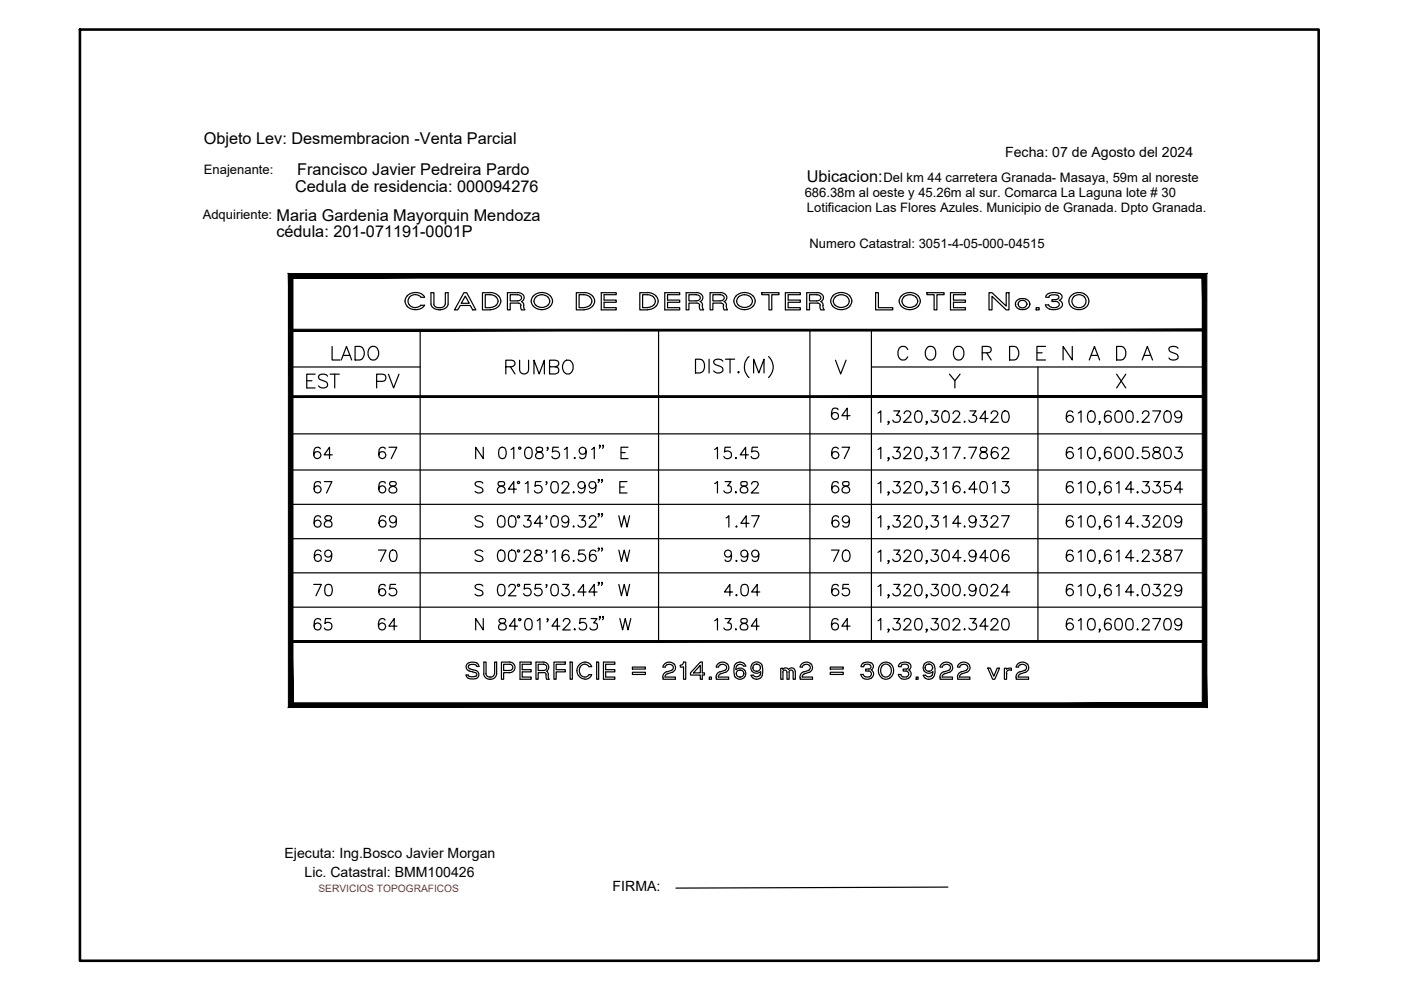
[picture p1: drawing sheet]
<svg xmlns="http://www.w3.org/2000/svg" width="297mm" height="210mm" viewBox="0 0 297 210" stroke-linecap="round" stroke-linejoin="round" font-family="sans-serif">
<!-- layer: 0 -->
<path d="M16.9 6.3h262.7v197.4h-262.7z" fill="none" stroke="#000" stroke-width=".55"/>
<path d="M201 188.1l-57.7 .2" fill="none" stroke="#000" stroke-width=".25"/>
<!-- layer: CVL_CUADCON -->
<g fill="#000" stroke="#000" stroke-width=".21">
<path d="M61.1 58l1 1 193.8-1zM62.1 59l193.8-1-1 1zM255.9 58l-1 1 1 91zM254.9 59l1 91-1-1zM61.1 150h194.8l-1-1zM61.1 150l1-1h192.8zM61.1 58v92l1-1zM61.1 58l1 1v90z"/>
<path d="M61.7 69.8v.4l193.7-.4zM61.7 70.2l193.7-.4v.4z"/>
<path d="M61.7 83.9v.4l193.7-.4zM61.7 84.3l193.7-.4v.4z"/>
<path d="M61.7 135.8v.4l193.7-.4zM61.7 136.2l193.7-.4v.4z"/>
</g>
<!-- layer: CVL_CUADCON_TIT -->
<g fill="none" stroke="#000" stroke-width=".25">
<path d="M147.5 76.2h.9a1.56 1.56 0 0 1 1 1.4 1.56 1.56 0 0 1-1 1.5h-.9zM150.3 76.2v2.9M153.3 76.6a1.28 1.28 0 0 0-2 0 .68 .68 0 0 0 .6 .8l.8 .3a.74 .74 0 0 1 .6 1 1.28 1.28 0 0 1-2 0M153.8 76.2h2M154.8 76.2v2.9M156.4 78.9l.2-.1 .1 .1-.1 .2zM158.8 75.6a3 3 0 0 0 0 4.5M159.8 79.1v-2.9l1.1 2.9 1.1-2.9v2.9M163 75.6a3 3 0 0 1 0 4.5M177.1 76.4l1.1 2.9 1.2-2.9M201.3 79.3l1.2 1.4v1.6M203.6 79.3l-1.1 1.4"/>
<path d="M236.7 79.3l2 3M238.7 79.3l-2 3M98.8 143.1h.5M98.8 143.1l.2 .4 .3 .3M99.2 143.1l.3 .3M99.3 143.8l.8 .2 .7-.1M99.5 140.5a.91 .91 0 0 0-.7 .9 .91 .91 0 0 0 .7 .9l1.3 .3M99.5 140.5l.8-.1 .7 .1M99.6 141.8l.6 .2a1.19 1.19 0 0 1 1.3 1 .91 .91 0 0 1-.6 .9M100.8 142.6l.3 .4-.2 .4M100.8 141l-.7-.2a.59 .59 0 0 0-.6 .2 .59 .59 0 0 0-.2 .6l.3 .2M100.8 141l.3 .3h.5"/>
<path d="M100.9 143.3l-.7 .2-.6-.1M101 140.5l.4 .3 .1 .5M103 142.8a.93 .93 0 0 0 .9 .8 .93 .93 0 0 0 .9-.8M103.1 142.8v-2.4h-.5v2.4a1.17 1.17 0 0 0 1.2 1.2M104.9 142.8v-2.4h.4v2.4a1.28 1.28 0 0 1-1.5 1.2M106.3 140.4h1.8a1.12 1.12 0 0 1 1.1 1.1 1.12 1.12 0 0 1-1.1 1.1h-1.3v1.4h-.5zM106.8 140.8h1.3a.66 .66 0 0 1 .6 .7 .66 .66 0 0 1-.6 .7h-1.3zM110.3 140.4h2.3v.4h-1.9v1.2h1.9v.5h-1.9v1.1h1.9v.4h-2.3zM115.2 140.8h.1M115.2 140.8h-1.1v1.4h1.1a.66 .66 0 0 0 .7-.7 .66 .66 0 0 0-.6-.7M115.4 142.6l.4 .4M115.4 142.6h-1.3v1.4h-.5v-3.6h1.7a1.08 1.08 0 0 1 1 .7 1.08 1.08 0 0 1-.4 1.2 .96 .96 0 0 1 .3 1.1l.2 .6"/>
<path d="M115.8 143l.1 1M115.9 144h.5M117.4 140.4h2.5v.4h-2v1.2h2v.5h-2v1.5h-.5zM120.9 140.4h.4v3.6h-.4zM122.7 141.1a1.86 1.86 0 0 0 0 2.2M122.7 143.2a1.67 1.67 0 0 0 1.3 .8M123 142.9a1.07 1.07 0 0 0 1.9 .2l.5-.1a1.46 1.46 0 0 1-1.4 1M123 141.4a1.46 1.46 0 0 0 0 1.5M124 140.8l-.6 .2-.4 .4M124 140.8l.5 .2 .4 .4 .5-.1a1.54 1.54 0 0 0-1.3-.9 1.54 1.54 0 0 0-1.4 .7M126.5 140.4h.4v3.6h-.4zM127.9 140.4h2.5v.4h-2v1.2h2v.5h-2v1.1h2v.4h-2.5z"/>
<path d="M134.1 141.4h2.7v.5h-2.7zM134.1 142.5h2.7v.5h-2.7zM140.6 143.6v.4h2.6v-.4h-2.2M141.3 140.5a1.2 1.2 0 0 1 1.7 .3 1.2 1.2 0 0 1-.3 1.6l-.2 .2M141.3 140.5a1.18 1.18 0 0 0-.7 .9h.4a.86 .86 0 0 1 1.1-.5 .86 .86 0 0 1 .6 .9l-.3 .3-1 .4M141.4 142.4a1.16 1.16 0 0 0-.9 1.2M141.4 142.9l-.4 .4v.3M142.5 142.5l-1 .4M144.9 140.4h.5v3.6h-.5v-2.6h-.7v-.3l.5-.2zM148.5 140.4h.4v2.3h.5v.4h-.5v.9h-.4v-.9h-2.1v-.4zM148.5 141.1v1.6h-1.5zM150.4 143.6h.4v.4h-.4z"/>
<path d="M151.9 143.6v.4h2.6v-.4h-2.2M152.3 141.4a.86 .86 0 0 1 1.1-.5 .86 .86 0 0 1 .6 .9l-.3 .3-1 .4M152.6 140.5a1.2 1.2 0 0 1 1.7 .3 1.2 1.2 0 0 1-.3 1.6l-.2 .2M152.6 140.5l-.5 .3-.3 .6h.6M152.7 142.4a1.16 1.16 0 0 0-.9 1.2M152.8 142.9l-.5 .4v.3M153.8 142.5l-1 .4M155.7 143.2l.2 .3M155.7 141.2l-.1 .8 .1 1.1M156.1 142a1.23 1.23 0 0 1 1.8 .1 1.23 1.23 0 0 1-.3 1.8 1.23 1.23 0 0 1-1.8-.4M156.1 142.9a.76 .76 0 0 0 .9 .7M156.1 142.8v.1"/>
<path d="M156.8 142.1a.74 .74 0 0 0-.7 .7M156.9 142.1h.1M157 142.1a.74 .74 0 0 1 .7 .7M157.6 141.2a.91 .91 0 0 0-1.1-.3 .91 .91 0 0 0-.5 1.1M157.7 141.2h.4a1.3 1.3 0 0 0-1.2-.8 1.3 1.3 0 0 0-1.2 .8M157.7 142.9a.74 .74 0 0 1-.7 .7M157.7 142.8v.1M159.4 140.9a1.29 1.29 0 0 1 2.1 0M159.4 140.9a1.19 1.19 0 0 0 .3 1.6 1.19 1.19 0 0 0 1.5-.1M159.6 141.6a.74 .74 0 0 0 .8 .7M159.7 141.5v.1M159.7 143.1a.86 .86 0 0 0 1.4 0"/>
<path d="M159.7 143.2h-.5l.5 .6 .7 .2M160.4 140.8a.74 .74 0 0 0-.8 .7M160.4 140.8h.1M160.5 140.8a.74 .74 0 0 1 .7 .7M161.1 143.8l-.7 .2M161.2 141.5v.1a.75 .75 0 0 1-.8 .7M161.3 142.4l-.2 .8M161.5 140.9l.1 .3M161.6 141.2l.1 .8-.1 1.1M161.6 143.2l-.4 .6M166 142.5a.44 .44 0 0 1 .4-.4 .44 .44 0 0 1 .4 .4v1.5h.5v-1.5M166 141.9l.6-.3 .6 .4"/>
<path d="M166 141.9v-.2h-.5v2.3h.5v-1.5M168.2 141.7l.4 .6M168.3 141.7a.78 .78 0 0 0-1.1 .3M168.6 142.3v1.7h-.4v-1.5a.44 .44 0 0 0-.5-.4 .44 .44 0 0 0-.4 .4M169.6 143.6v.4h2.7v-.4h-2.2M169.6 141.4h.5a.81 .81 0 0 1 1.1-.6 .81 .81 0 0 1 .4 1.2l-.1 .1M170.4 140.5a1.18 1.18 0 0 1 1.7 .4 1.18 1.18 0 0 1-.6 1.7M170.4 140.5l-.5 .3-.3 .6M170.5 142.4a1.16 1.16 0 0 0-.9 1.2M170.5 142.9l-.4 .4v.3M171.5 142.1l-1 .4M171.5 142.5l-1 .4"/>
<path d="M176 141.4h2.8v.5h-2.8zM176 142.5h2.8v.5h-2.8zM183 140.6l-.4 .7M183.3 141l-.2 .4h-.5M183.5 143.5l-.5-.5h-.5a1.43 1.43 0 0 0 2.2 .8M183.5 143.5h.8M184.2 142.2a.66 .66 0 0 1 .6 .6 .66 .66 0 0 1-.5 .7M184.2 141.9h-.7v.4h.7M184.4 140.9l-.6-.1-.6 .2M184.4 140.9a.49 .49 0 0 1 .3 .6 .49 .49 0 0 1-.5 .4M184.7 140.5a.83 .83 0 0 1 .5 .8 .83 .83 0 0 1-.5 .7 .99 .99 0 0 1 0 1.8M184.7 140.6l-1-.2-.7 .2"/>
<path d="M187 141.3a1.16 1.16 0 0 1 1.4-.3 1.16 1.16 0 0 1 .6 1.4l-.3 .7M187 143.1a1.04 1.04 0 0 0 1.7 0M187 140.7a1.46 1.46 0 0 1 1.7 0M187 143.7a1.46 1.46 0 0 0 1.7 0M187 140.6a1.97 1.97 0 0 0 0 3.1M187 141.3a1.59 1.59 0 0 0 0 1.8M188.7 140.6a1.97 1.97 0 0 1 0 3.1M190.5 143h.5l.4 .5M190.5 143a1.35 1.35 0 0 0 2.2 .8M190.5 141.4h.6M190.9 140.6l-.4 .7M191.2 141l-.2 .4"/>
<path d="M191.4 143.5h.8M192.1 142.2a.66 .66 0 0 1 .6 .6 .66 .66 0 0 1-.5 .7M192.3 140.9l-.6-.1-.5 .2M192.3 140.9a.49 .49 0 0 1 .3 .6 .49 .49 0 0 1-.4 .4h-.7v.4h.6M192.6 140.5a.83 .83 0 0 1 .5 .8 .83 .83 0 0 1-.4 .7 .99 .99 0 0 1 0 1.8M192.6 140.6l-1-.2-.6 .2M194.2 143.6h.5v.4h-.5zM195.9 140.9a1.29 1.29 0 0 1 2.1 0M195.9 142.2a1.25 1.25 0 0 0 1.9 .2M195.9 140.9a1.12 1.12 0 0 0 0 1.4M196.1 141.5a.79 .79 0 0 0 .8 .8 .79 .79 0 0 0 .8-.7M196.2 143.1a.86 .86 0 0 0 1.4 0"/>
<path d="M196.9 140.8a.74 .74 0 0 0-.8 .7M196.9 140.8h.1M197 140.8a.74 .74 0 0 1 .7 .7M197.8 141.5v.1M197.8 142.4l-.2 .8M198 140.9l.3 1.1-.2 1.1M198.1 143.2a1.27 1.27 0 0 1-1.2 .8 1.27 1.27 0 0 1-1.2-.8h.5M200.1 140.5a1.42 1.42 0 0 1 1.5 .3M200.1 140.5a1.18 1.18 0 0 0-.8 .9h.5l.4-.5M200.1 142.4a1.27 1.27 0 0 0-.8 1.6h2.6v-.4h-2.1M200.2 142.9l-.4 .4-.1 .3M200.2 141a.74 .74 0 0 1 1.1 0 .74 .74 0 0 1-.1 1.1l-1 .4"/>
<path d="M201.3 142.5l-1 .4M201.7 140.8a1.08 1.08 0 0 1-.4 1.8M203 143.6v.4h2.6v-.4h-2.1M203 141.4h.6M203.5 141.4a.83 .83 0 0 1 1.1-.6 .83 .83 0 0 1 .4 1.2l-.1 .1M203.8 140.5a1.2 1.2 0 0 1 1.6 .3 1.2 1.2 0 0 1-.2 1.6l-.3 .2M203.8 140.5l-.5 .3-.3 .6M203.9 142.4a1.16 1.16 0 0 0-.9 1.2M203.9 142.9l-.4 .4-.1 .3M204.9 142.1l-1 .4M204.9 142.5l-1 .4M209.4 141.6h.5l.8 1.8 .7-1.8h.5l-1 2.4h-.4z"/>
<path d="M213.4 141.9v-.2h-.4v2.3h.4v-1.1M213.8 142.1l-.4 .7M213.8 142.1h.6M214.4 141.7h-.5l-.5 .2M214.4 141.7v.5M215.4 143.6v.4h2.7v-.4h-2.2M216.2 140.5a1.42 1.42 0 0 1 1.6 .3M216.2 140.5l-.5 .3-.3 .6M216.3 142.4a1.16 1.16 0 0 0-.9 1.2M216.3 141a.95 .95 0 0 1 1.1 .1M216.3 142.9l-.4 .4v.3M216.3 140.9l-.4 .5h-.5"/>
<path d="M217.4 142.1l-1.1 .4M217.4 142.5l-1 .4M217.4 141.1l.2 .5-.3 .5M217.8 140.8a1.08 1.08 0 0 1-.4 1.8"/>
</g>
<!-- layer: CVL_CUADCON_LIN -->
<g fill="none" stroke="#000" stroke-width=".25">
<path d="M61.7 77.8h27.4M89.1 70v66M139.6 70v66M171.7 70v66M184.8 77.8h70.6M184.8 70v66M220.1 77.8v58.2M61.7 92h193.7M61.7 99.7h193.7M61.7 106.9h193.7M61.7 114.2h193.7M61.7 121.5h193.7"/>
<path d="M61.7 128.7h193.7M61.7 136h193.7"/>
</g>
<!-- layer: CVL_CUADCON_TX -->
<g fill="none" stroke="#000" stroke-width=".25">
<path d="M102.5 94.8v2.4l-1.6-2.4v2.4M106.1 95a.77 .77 0 0 1 1.1 .3 1.91 1.91 0 0 1-.2 1.8 .8 .8 0 0 1-1.2-.3 2.09 2.09 0 0 1 .3-1.8zM108.3 95.3l.6-.5v2.4M111.6 95a.77 .77 0 0 1 1.1 .3 2.09 2.09 0 0 1-.2 1.8 .77 .77 0 0 1-1.1-.3 1.79 1.79 0 0 1 .2-1.8zM113.8 95a.51 .51 0 0 0 .2 .8 .87 .87 0 0 1 1 .3 .87 .87 0 0 1-.1 1 .96 .96 0 0 1-1.3-.3 .97 .97 0 0 1 1.1-1 .51 .51 0 0 0 .2-.8l-.3-.2zM116.1 95h-.1l.1-.2 .1 .4-.2 .3M118.4 94.8h-1.2l-.1 1a.88 .88 0 0 1 1.3 0 .88 .88 0 0 1 0 1.3 .88 .88 0 0 1-1.3-.1l-.1-.2M119.6 95.3l.6-.5v2.4M121.7 97.1h.3l-.2 .1zM124.3 95.6a.75 .75 0 0 1-1.1 .6 .75 .75 0 0 1-.2-1.2 .75 .75 0 0 1 1.2 .2 2.29 2.29 0 0 1-.3 1.9 .67 .67 0 0 1-1-.2M125.4 95.3l.6-.5v2.4M127.3 94.5h-.2v-.1l.2 .1-.2 .5"/>
<path d="M127.9 94.5h-.2l.2-.1v.1l-.2 .5M131.7 96h.9M133.2 94.8h-1.5v2.4h1.5M186.2 87.6l.5-.5v2.4M186.2 95.3l.5-.5v2.4M188.5 89.5h-.3l.2-.2 .1 .2-.3 .5M188.5 97.1l-.1 .1-.2-.1h.3l-.3 .6M189.5 87.1h1.3l-.7 1a.77 .77 0 0 1 .8 .8 .77 .77 0 0 1-1 .6h-.4l-.2-.4M189.5 94.8h1.3l-.7 1a.77 .77 0 0 1 .8 .8 .77 .77 0 0 1-1 .6l-.4-.1-.2-.3M191.7 87.7l.1-.3 .4-.3 .6 .1a.52 .52 0 0 1 .2 .9l-1.4 1.4h1.6M191.7 95.4l.3-.4 .6-.2a.58 .58 0 0 1 .4 1l-1.4 1.4h1.6M194.2 87.2a.75 .75 0 0 1 1.2 .4 2.01 2.01 0 0 1-.2 1.9 .81 .81 0 0 1-1.2-.4 1.94 1.94 0 0 1 .2-1.9z"/>
<path d="M194.2 95a.75 .75 0 0 1 1.2 .3 1.91 1.91 0 0 1-.2 1.8 .75 .75 0 0 1-1.2-.3 1.91 1.91 0 0 1 .2-1.8zM196.6 89.5h-.3l.1-.2 .2 .2-.3 .5M196.6 97.1l-.2 .1-.1-.1h.3l-.3 .6M197.6 87.1h1.3l-.7 1a.78 .78 0 0 1 .8 .9 .78 .78 0 0 1-1.1 .5h-.3l-.2-.4M197.6 94.8h1.3l-.7 1a.78 .78 0 0 1 .8 .9 .78 .78 0 0 1-1.1 .5l-.4-.2-.1-.2M200 87.2a.8 .8 0 0 1 1.2 .4 2.21 2.21 0 0 1-.3 1.9 .81 .81 0 0 1-1.1-.4 1.94 1.94 0 0 1 .2-1.9zM200 95.3l.6-.5v2.4M202 94.8h1.6l-1.1 2.4M202.1 87.7l.1-.3 .3-.3 .8 .1a.55 .55 0 0 1 0 .9l-1.3 1.4h1.6M204.4 89.5l.1-.2 .1 .2zM204.4 97.1h.2l-.1 .1zM205.4 94.8h1.7l-1.2 2.4"/>
<path d="M205.7 87.1h1.2l-.7 1a.78 .78 0 0 1 .9 .8 .78 .78 0 0 1-1.1 .6h-.3l-.3-.4M208 95a.51 .51 0 0 0 .2 .8 .87 .87 0 0 1 1 .3 .87 .87 0 0 1-.1 1 .98 .98 0 0 1-1.4-.3 .97 .97 0 0 1 1.2-1 .51 .51 0 0 0 .2-.8l-.3-.2zM209.5 88.7h-1.8l1.2-1.6v2.4M210.2 87.7l.1-.3 .3-.3 .7 .1a.52 .52 0 0 1 .1 .9l-1.4 1.4h1.7M211.6 95.2a.7 .7 0 0 0-.7-.4 .7 .7 0 0 0-.6 .5 1.4 1.4 0 0 0 .5 1.9 .75 .75 0 0 0 .9-.6 .75 .75 0 0 0-.7-.9 .75 .75 0 0 0-.8 .7M212.5 95.4a.5 .5 0 0 1 .5-.6h.4a.58 .58 0 0 1 .4 1l-1.4 1.4h1.6M212.7 87.2a.75 .75 0 0 1 1.1 .4 2.01 2.01 0 0 1-.2 1.9 .81 .81 0 0 1-1.1-.4 1.94 1.94 0 0 1 .2-1.9zM227.5 87.5a.7 .7 0 0 0-.7-.4 .7 .7 0 0 0-.6 .5 1.79 1.79 0 0 0 .2 1.9 .77 .77 0 0 0 1.1-.4 .77 .77 0 0 0-.5-1 .77 .77 0 0 0-.9 .6M228.6 87.6l.6-.5v2.4M230.9 87.2a.77 .77 0 0 1 1.2 .4 1.88 1.88 0 0 1-.3 1.9 .82 .82 0 0 1-1.1-.4 1.82 1.82 0 0 1 .2-1.9zM233.2 89.5h-.2l.1-.2 .1 .2-.2 .5M235.6 87.5a.7 .7 0 0 0-.7-.4 .7 .7 0 0 0-.6 .5 1.79 1.79 0 0 0 .2 1.9 .75 .75 0 0 0 1.1-.4 .75 .75 0 0 0-.5-1 .75 .75 0 0 0-.9 .6"/>
<path d="M236.7 87.2a.77 .77 0 0 1 1.1 .4 2.01 2.01 0 0 1-.2 1.9 .86 .86 0 0 1-1.2-.4 2.14 2.14 0 0 1 .3-1.9zM239 87.2a.8 .8 0 0 1 1.2 .4 2.21 2.21 0 0 1-.3 1.9 .81 .81 0 0 1-1.1-.4 1.94 1.94 0 0 1 .2-1.9zM241.1 89.5l.1-.2 .1 .2zM242.2 87.7l.3-.5 .6-.1a.6 .6 0 0 1 .4 1l-1.4 1.4h1.6M244.4 87.1h1.7l-1.2 2.4M247.1 87.2a.75 .75 0 0 1 1.1 .4 2.01 2.01 0 0 1-.2 1.9 .81 .81 0 0 1-1.1-.4 1.94 1.94 0 0 1 .2-1.9zM250.5 87.9a.76 .76 0 0 1-1 .7 .76 .76 0 0 1-.3-1.2 .76 .76 0 0 1 1.2 .1 2.22 2.22 0 0 1-.2 2 .78 .78 0 0 1-1.1-.3M102.4 102.4a.96 .96 0 0 0-1.7 .3 1.57 1.57 0 0 0 1.4 .8l.3 .3v.4a1.12 1.12 0 0 1-1.7 0M102.4 109.7a1.12 1.12 0 0 0-1.7 0l.3 .6 .9 .3a.61 .61 0 0 1 .2 1.1 1.22 1.22 0 0 1-1.4-.3M102.4 117a1.12 1.12 0 0 0-1.7 0 .61 .61 0 0 0 .5 .6 1.35 1.35 0 0 1 1.2 .8v.3a1.12 1.12 0 0 1-1.7 0M105.7 102.2l-.1 .5 .3 .3a1.02 1.02 0 0 1 1.2 1.1 .84 .84 0 0 1-1 .4 .84 .84 0 0 1-.6-.8 1.36 1.36 0 0 1 1.4-.8l.1-.5a.97 .97 0 0 0-1.3-.2zM105.8 109.5a.8 .8 0 0 1 1.2 .3 2.21 2.21 0 0 1-.3 1.9 .83 .83 0 0 1-1.1-.4 2.01 2.01 0 0 1 .2-1.8z"/>
<path d="M105.8 116.8a.8 .8 0 0 1 1.2 .3 2.09 2.09 0 0 1-.3 1.8 .75 .75 0 0 1-1.1-.3 1.91 1.91 0 0 1 .2-1.8zM108.1 109.5a.77 .77 0 0 1 1.2 .3 2.01 2.01 0 0 1-.2 1.9 .89 .89 0 0 1-1.2-.4 2.21 2.21 0 0 1 .2-1.8zM108.1 116.8a.77 .77 0 0 1 1.2 .3 1.91 1.91 0 0 1-.2 1.8 .8 .8 0 0 1-1.2-.3 2.09 2.09 0 0 1 .2-1.8zM109.5 103.7h-1.7l1.1-1.6v2.4M111.1 117.2a.5 .5 0 0 1 .5-.6h.4a.58 .58 0 0 1 .4 1l-1.4 1.4h1.6M111.2 109.3h1.3l-.7 1a.77 .77 0 0 1 .8 .9 .77 .77 0 0 1-1 .6l-.4-.1-.2-.4M111.4 102.5l.5-.4v2.4M113.6 116.8a.48 .48 0 0 0 .2 .8 .9 .9 0 0 1 .9 .2 .9 .9 0 0 1 .1 1 .89 .89 0 0 1-.9 .2 .89 .89 0 0 1-.6-.8 1.16 1.16 0 0 1 1.2-.6 .48 .48 0 0 0 .2-.8l-.3-.2zM114.7 102.1h-1.1l-.2 1a.87 .87 0 0 1 1.3 0 .87 .87 0 0 1-.1 1.3 .87 .87 0 0 1-1.3-.3M115 111h-1.7l1.2-1.7v2.5M115.8 102.3v-.2l.2 .3-.2 .4M115.8 109.6v-.3l.2 .4-.2 .4"/>
<path d="M115.8 116.8v-.2l.2 .4-.2 .3M117.1 102.2a.89 .89 0 0 1 1.2 .3 2.21 2.21 0 0 1-.3 1.9 .75 .75 0 0 1-1.1-.3 2.01 2.01 0 0 1 .2-1.9zM117.1 109.5a.8 .8 0 0 1 1.2 .3 2.21 2.21 0 0 1-.3 1.9 .83 .83 0 0 1-1.1-.4 2.01 2.01 0 0 1 .2-1.8zM117.1 117.1l.6-.5v2.4M119.2 102.7l.1-.4a.85 .85 0 0 1 1.1-.1 .55 .55 0 0 1 .1 .8l-1.4 1.5h1.6M120.6 110.2a.74 .74 0 0 1-1 .6 .74 .74 0 0 1-.3-1.2 .74 .74 0 0 1 1.2 .1 2.22 2.22 0 0 1-.3 2 .78 .78 0 0 1-1-.3M120.6 117a.69 .69 0 0 0-1-.2 1.68 1.68 0 0 0 0 2.1 .76 .76 0 0 0 1.1-.4 .76 .76 0 0 0-.6-1 .76 .76 0 0 0-.9 .7M121.5 104.4l.1-.1 .1 .1-.1 .1zM121.5 111.7l.1-.2 .1 .2zM121.5 118.9h.2l-.1 .1zM122.8 109.3h1.3l-.8 1a.77 .77 0 0 1 .9 .9 .77 .77 0 0 1-1.1 .6l-.3-.1-.3-.4M123.9 116.6h-1.1l-.1 1a.87 .87 0 0 1 1.3 0 .87 .87 0 0 1-.2 1.3 .87 .87 0 0 1-1.3-.3"/>
<path d="M124.1 102.9a.76 .76 0 0 1-1.1 .7 .76 .76 0 0 1-.3-1.2 .76 .76 0 0 1 1.2 0 2.15 2.15 0 0 1-.2 2 .72 .72 0 0 1-1-.2M125 109.9l.1-.3a.73 .73 0 0 1 1.2 .2l-.3 .8-1.1 1.2h1.6M126.3 102.9a.75 .75 0 0 1-1 .6 .75 .75 0 0 1-.2-1.2 .75 .75 0 0 1 1.2 .1 2.35 2.35 0 0 1-.3 2 .69 .69 0 0 1-1-.2M126.3 117a.69 .69 0 0 0-1-.2 2.29 2.29 0 0 0-.2 1.9 .75 .75 0 0 0 1.2 .2 .75 .75 0 0 0-.3-1.2 .75 .75 0 0 0-1 .5M127.1 101.7l-.2 .2-.1-.2h.3l-.3 .6M127.1 109l-.2 .1-.1-.1 .1-.1a.44 .44 0 0 1-.1 .7M127.1 116.3h-.3l.1-.1 .2 .1-.3 .5M127.7 101.7l-.1 .2-.1-.2h.2l-.2 .6M127.7 109l-.1 .1v-.2a.47 .47 0 0 1-.1 .7M127.7 116.3h-.2l.1-.1 .1 .1-.2 .5M131.2 109.3l.6 2.5 .5-2.5 .6 2.5 .6-2.5M131.2 116.6l.6 2.4 .5-2.4 .6 2.4 .6-2.4"/>
<path d="M131.4 103.3h.9M132.9 102.1h-1.5v2.4h1.5M186.2 102.5l.5-.4v2.4M186.2 109.8l.5-.5v2.5M186.2 117.1l.5-.5v2.4M188.5 104.4l-.1 .1-.2-.1 .2-.1a.44 .44 0 0 1-.2 .7M188.5 111.7h-.3l.2-.2 .1 .2-.3 .5M188.5 118.9l-.1 .1-.2-.1h.3l-.3 .6M189.5 102.1h1.3l-.7 .9a.81 .81 0 0 1 .7 1.2 .81 .81 0 0 1-1.4 .1l-.1-.2M189.5 109.3h1.3l-.7 1a.77 .77 0 0 1 .8 .9 .77 .77 0 0 1-1 .6l-.4-.1-.2-.4M189.5 116.6h1.3l-.7 1a.77 .77 0 0 1 .8 .8 .77 .77 0 0 1-1 .6l-.4-.1-.2-.3M191.7 102.7l.1-.4a.81 .81 0 0 1 1-.1 .52 .52 0 0 1 .2 .8l-1.4 1.5h1.6"/>
<path d="M191.7 109.9l.1-.3 .4-.3 .6 .2a.52 .52 0 0 1 .2 .8l-1.4 1.5h1.6M191.7 117.2l.3-.4 .6-.2a.58 .58 0 0 1 .4 1l-1.4 1.4h1.6M194.2 102.2a.83 .83 0 0 1 1.2 .3 2.01 2.01 0 0 1-.2 1.9 .75 .75 0 0 1-1.2-.3 2.01 2.01 0 0 1 .2-1.9zM194.2 109.5a.75 .75 0 0 1 1.2 .3 2.01 2.01 0 0 1-.2 1.9 .83 .83 0 0 1-1.2-.4 2.01 2.01 0 0 1 .2-1.8zM194.2 116.8a.75 .75 0 0 1 1.2 .3 1.91 1.91 0 0 1-.2 1.8 .75 .75 0 0 1-1.2-.3 1.91 1.91 0 0 1 .2-1.8zM196.6 104.4l-.2 .1-.1-.1 .1-.1a.44 .44 0 0 1-.1 .7M196.6 111.7h-.3l.1-.2 .2 .2-.3 .5M196.6 118.9l-.2 .1-.1-.1h.3l-.3 .6M197.6 102.1h1.3l-.7 .9a.82 .82 0 0 1 .7 1.1 .82 .82 0 0 1-1.3 .3l-.2-.3M197.6 109.3h1.3l-.7 1a.68 .68 0 0 1 .8 .8 .87 .87 0 0 1-.7 .7 .87 .87 0 0 1-.9-.5M197.6 116.6h1.3l-.7 1a.78 .78 0 0 1 .8 .9 .78 .78 0 0 1-1.1 .5l-.4-.2-.1-.2M200 102.5l.6-.4v2.4"/>
<path d="M200 109.8l.6-.5v2.5M200 116.8a.8 .8 0 0 1 1.2 .3 2.09 2.09 0 0 1-.3 1.8 .75 .75 0 0 1-1.1-.3 1.91 1.91 0 0 1 .2-1.8zM203.5 102.4a.71 .71 0 0 0-.7-.3 .71 .71 0 0 0-.6 .4 1.62 1.62 0 0 0 .3 1.9 .76 .76 0 0 0 1-.4 .76 .76 0 0 0-.5-1 .76 .76 0 0 0-.9 .7M203.7 111h-1.7l1.1-1.7v2.5M203.7 118.2h-1.7l1.1-1.6v2.4M204.4 111.7l.1-.2 .1 .2zM204.4 118.9h.2l-.1 .1zM204.5 104.3v.2l-.1-.1zM206.9 110.2a.76 .76 0 0 1-1 .6 .76 .76 0 0 1-.3-1.2 .76 .76 0 0 1 1.2 .1 2.22 2.22 0 0 1-.2 2 .78 .78 0 0 1-1.1-.3M206.9 117.4a.76 .76 0 0 1-1 .7 .76 .76 0 0 1-.3-1.2 .76 .76 0 0 1 1.2 .1 2.11 2.11 0 0 1-.2 1.9 .72 .72 0 0 1-1.1-.2M207.2 103.7h-1.8l1.2-1.6v2.4M208 109.3h1.2l-.7 1a.77 .77 0 0 1 .9 .9 .77 .77 0 0 1-1.1 .6l-.3-.1-.3-.4"/>
<path d="M208.1 102.2a.83 .83 0 0 1 1.1 .3 2.01 2.01 0 0 1-.2 1.9 .75 .75 0 0 1-1.1-.3 2.01 2.01 0 0 1 .2-1.9zM209.5 118.2h-1.8l1.2-1.6v2.4M210.2 109.9l.1-.3 .3-.3 .7 .2a.52 .52 0 0 1 .1 .8l-1.4 1.5h1.7M210.4 102.5l.6-.4v2.4M210.4 116.8a.77 .77 0 0 1 1.2 .3 1.49 1.49 0 0 1-.6 1.9h-.3a1.47 1.47 0 0 1-.3-2.2zM212.4 109.3h1.6l-1.2 2.5M212.6 102.1h1.2l-.6 .9a.81 .81 0 0 1 .7 1.2 .81 .81 0 0 1-1.4 .1l-.1-.2M213.8 117a.69 .69 0 0 0-1-.2 2.29 2.29 0 0 0-.2 1.9 .75 .75 0 0 0 1.2 .2 .75 .75 0 0 0-.2-1.2 .75 .75 0 0 0-1.1 .5M227.5 109.7a.7 .7 0 0 0-.7-.4 .7 .7 0 0 0-.6 .5 1.79 1.79 0 0 0 .2 1.9 .77 .77 0 0 0 1.1-.3 .77 .77 0 0 0-.5-1.1 .77 .77 0 0 0-.9 .7M228.6 109.8l.6-.5v2.5M230.9 109.5a.77 .77 0 0 1 1.2 .3 1.88 1.88 0 0 1-.3 1.9 .85 .85 0 0 1-1.1-.4 1.88 1.88 0 0 1 .2-1.8zM233.2 111.7h-.2l.1-.2 .1 .2-.2 .5"/>
<path d="M235.6 109.7a.7 .7 0 0 0-.7-.4 .7 .7 0 0 0-.6 .5 1.79 1.79 0 0 0 .2 1.9 .75 .75 0 0 0 1.1-.3 .75 .75 0 0 0-.5-1.1 .75 .75 0 0 0-.9 .7M236.7 109.8l.6-.5v2.5M240.4 111h-1.8l1.2-1.7v2.5M241.1 111.7l.1-.2 .1 .2zM242.3 109.3h1.3l-.7 1a.77 .77 0 0 1 .8 .9 .77 .77 0 0 1-1 .6l-.4-.1-.2-.4M244.5 109.9l.2-.3 .3-.3 .7 .2a.52 .52 0 0 1 .1 .8l-1.4 1.5h1.7M247.1 109.5a.75 .75 0 0 1 1.1 .3 2.01 2.01 0 0 1-.2 1.9 .83 .83 0 0 1-1.1-.4 2.01 2.01 0 0 1 .2-1.8zM250.5 110.2a.76 .76 0 0 1-1 .6 .76 .76 0 0 1-.3-1.2 .76 .76 0 0 1 1.2 .1 2.22 2.22 0 0 1-.2 2 .78 .78 0 0 1-1.1-.3M102.4 124.2a.96 .96 0 0 0-1.7 .3 1.57 1.57 0 0 0 1.4 .8l.3 .3v.4a1.12 1.12 0 0 1-1.7 0M102.5 131.1v2.5l-1.6-2.5v2.5M105.8 124a.89 .89 0 0 1 1.2 .3 2.21 2.21 0 0 1-.3 1.9 .75 .75 0 0 1-1.1-.3 2.01 2.01 0 0 1 .2-1.9zM105.9 131.3a.48 .48 0 0 0 .2 .8 1.06 1.06 0 0 1 1.2 .7 .85 .85 0 0 1-.6 .8 .85 .85 0 0 1-1-.5 .73 .73 0 0 1 .7-.9l.5-.1a.48 .48 0 0 0 .2-.8l-.4-.2z"/>
<path d="M107.9 124.5l.1-.4a.85 .85 0 0 1 1.1-.1 .55 .55 0 0 1 0 .8l-1.3 1.5h1.6M109.7 132.8h-1.7l1.1-1.7v2.5M111.6 131.3a.77 .77 0 0 1 1.1 .3 2.21 2.21 0 0 1-.2 1.9 .85 .85 0 0 1-1.1-.4 1.88 1.88 0 0 1 .2-1.8zM112.4 123.9h-1.2l-.1 1a.85 .85 0 0 1 1.3 0 .85 .85 0 0 1-.2 1.3 .85 .85 0 0 1-1.2-.3M113.9 131.6l.6-.5v2.5M114.7 123.9h-1.1l-.2 1a.87 .87 0 0 1 1.3 0 .87 .87 0 0 1-.1 1.3 .87 .87 0 0 1-1.3-.3M115.8 124.1v-.2l.2 .3-.2 .4M116.1 131.4l-.1-.1 .1-.2 .1 .4-.2 .4M117.1 124a.89 .89 0 0 1 1.2 .3 2.21 2.21 0 0 1-.3 1.9 .75 .75 0 0 1-1.1-.3 2.01 2.01 0 0 1 .2-1.9zM118.7 132.8h-1.7l1.2-1.7v2.5M119.3 123.9h1.3l-.7 .9a.82 .82 0 0 1 .7 1.1 .82 .82 0 0 1-1.3 .3l-.2-.3M119.4 131.7l.2-.4 .3-.2 .7 .2a.52 .52 0 0 1 .1 .8l-1.4 1.5h1.6"/>
<path d="M121.5 126.2l.1-.1 .1 .1-.1 .1zM121.7 133.5l.1-.1 .2 .1zM124.2 131.1h-1.2l-.1 1.1a.85 .85 0 0 1 1.3 0 .85 .85 0 0 1-.2 1.3 .85 .85 0 0 1-1.2-.4M124.3 125.5h-1.8l1.2-1.6v2.4M125.3 131.1h1.3l-.7 1a.77 .77 0 0 1 .8 .9 .77 .77 0 0 1-1 .6l-.4-.1-.2-.4M126.6 125.5h-1.7l1.1-1.6v2.4M127.1 123.5l-.2 .2-.1-.2h.3l-.3 .6M127.3 130.8l-.2 .1v-.1v-.1l.2 .1-.2 .6M127.7 123.5l-.1 .2-.1-.2h.2l-.2 .6M127.9 130.8v.1l-.2-.1 .2-.1v.1l-.2 .6M131.2 123.9l.6 2.4 .5-2.4 .6 2.4 .6-2.4M131.4 131.1l.6 2.5 .6-2.5 .6 2.5 .5-2.5"/>
<path d="M186.2 124.3l.5-.4v2.4M186.2 131.6l.5-.5v2.5M188.5 126.2l-.1 .1-.2-.1 .2-.1 .1 .1-.3 .6M188.5 133.5h-.3l.2-.1 .1 .1-.3 .5M189.5 123.9h1.3l-.7 .9a.81 .81 0 0 1 .7 1.2 .81 .81 0 0 1-1.4 .1l-.1-.2M189.5 131.1h1.3l-.7 1a.77 .77 0 0 1 .8 .9 .77 .77 0 0 1-1 .6l-.4-.1-.2-.4M191.7 124.5l.1-.4a.81 .81 0 0 1 1-.1 .52 .52 0 0 1 .2 .8l-1.4 1.5h1.6M191.7 131.7l.1-.3 .4-.3 .6 .2a.52 .52 0 0 1 .2 .8l-1.4 1.5h1.6M194.2 124a.83 .83 0 0 1 1.2 .3 2.01 2.01 0 0 1-.2 1.9 .75 .75 0 0 1-1.2-.3 2.01 2.01 0 0 1 .2-1.9zM194.2 131.3a.75 .75 0 0 1 1.2 .3 2.01 2.01 0 0 1-.2 1.9 .83 .83 0 0 1-1.2-.4 2.01 2.01 0 0 1 .2-1.8zM196.6 126.2l-.2 .1-.1-.1 .1-.1 .2 .1-.3 .6M196.6 133.5h-.3l.1-.1 .2 .1-.3 .5"/>
<path d="M197.6 123.9h1.3l-.7 .9a.82 .82 0 0 1 .7 1.1 .82 .82 0 0 1-1.3 .3l-.2-.3M197.6 131.1h1.3l-.7 1a.68 .68 0 0 1 .8 .8 .87 .87 0 0 1-.7 .7 .87 .87 0 0 1-.9-.5M200 124a.89 .89 0 0 1 1.2 .3 2.21 2.21 0 0 1-.3 1.9 .75 .75 0 0 1-1.1-.3 2.01 2.01 0 0 1 .2-1.9zM200 131.3a.8 .8 0 0 1 1.2 .3 2.21 2.21 0 0 1-.3 1.9 .83 .83 0 0 1-1.1-.4 2.01 2.01 0 0 1 .2-1.8zM202.1 131.7l.1-.3 .3-.3 .8 .2a.55 .55 0 0 1 0 .8l-1.3 1.5h1.6M202.3 124a.85 .85 0 0 1 1.2 .3 2.01 2.01 0 0 1-.2 1.9 .8 .8 0 0 1-1.2-.3 2.21 2.21 0 0 1 .2-1.9zM204.4 126.2l.1-.1 .1 .1-.1 .1zM204.4 133.5l.1-.1 .1 .1zM205.7 131.1h1.2l-.7 1a.77 .77 0 0 1 .9 .9 .77 .77 0 0 1-1.1 .6l-.3-.1-.3-.4M206.9 124.7a.76 .76 0 0 1-1 .7 .76 .76 0 0 1-.3-1.2 .76 .76 0 0 1 1.2 0 2.15 2.15 0 0 1-.2 2 .72 .72 0 0 1-1.1-.2M208.1 124a.83 .83 0 0 1 1.1 .3 2.01 2.01 0 0 1-.2 1.9 .75 .75 0 0 1-1.1-.3 2.01 2.01 0 0 1 .2-1.9zM209.5 132.8h-1.8l1.2-1.7v2.5"/>
<path d="M210.2 124.5l.1-.4a.81 .81 0 0 1 1-.1 .52 .52 0 0 1 .1 .8l-1.4 1.5h1.7M210.2 131.7l.1-.3 .3-.3 .7 .2a.52 .52 0 0 1 .1 .8l-1.4 1.5h1.7M212.7 131.3a.75 .75 0 0 1 1.1 .3 2.01 2.01 0 0 1-.2 1.9 .83 .83 0 0 1-1.1-.4 2.01 2.01 0 0 1 .2-1.8zM214.1 125.5h-1.7l1.1-1.6v2.4"/>
<circle cx="110.2" cy="95" r=".23"/>
<circle cx="109.9" cy="109.6" r=".23"/>
<circle cx="109.9" cy="116.8" r=".23"/>
<circle cx="109.9" cy="102.3" r=".23"/>
<circle cx="109.9" cy="124.1" r=".23"/>
<circle cx="110.2" cy="131.4" r=".23"/>
</g>
<text font-size="10.1" x="85.7" y="68.4">CUADRO DE DERROTERO LOTE No.30</text>
<g font-size="6.6">
<text x="64.2" y="83.6">EST</text>
<text x="79" y="83.6">PV</text>
</g>
<g font-size="6.2">
<text x="69.5" y="77.6">LADO</text>
<text x="189.4" y="77.6">C O O R D E N A D A S</text>
<text x="106.2" y="80.4">RUMBO</text>
<text x="225.1" y="98.8">610,600.5803</text>
<text x="225.1" y="106.2">610,614.3354</text>
<text x="225.1" y="120.7">610,614.2387</text>
<text x="225.1" y="128.1">610,614.0329</text>
<text x="225.1" y="135.1">610,600.2709</text>
</g>
<g font-size="5.7">
<text x="175.3" y="90.3">64</text>
<text x="65.6" y="98.4">64</text>
<text x="79.4" y="98.4">67</text>
<text x="150.6" y="98.4">15.45</text>
<text x="175.3" y="98.4">67</text>
<text x="65.6" y="105.8">67</text>
<text x="79.4" y="105.8">68</text>
<text x="150.6" y="105.8">13.82</text>
<text x="175.3" y="105.8">68</text>
<text x="65.6" y="112.9">68</text>
<text x="79.4" y="112.9">69</text>
<text x="153.1" y="112.9">1.47</text>
<text x="175.7" y="112.9">69</text>
<text x="65.6" y="120.3">69</text>
<text x="79.4" y="120.3">70</text>
<text x="152.8" y="120.3">9.99</text>
<text x="175.3" y="120.3">70</text>
<text x="65.6" y="127.7">70</text>
<text x="79.4" y="127.7">65</text>
<text x="152.8" y="127.7">4.04</text>
<text x="175.3" y="127.7">65</text>
<text x="65.6" y="134.8">65</text>
<text x="79.4" y="134.8">64</text>
<text x="150.6" y="134.8">13.84</text>
<text x="175.3" y="134.8">64</text>
</g>
<g font-size="3.5">
<text x="43.2" y="30.6">Objeto Lev: Desmembracion -Venta Parcial</text>
<text x="62.6" y="40.8">Cedula de residencia: 000094276</text>
<text x="63" y="37">Francisco Javier Pedreira Pardo</text>
<text x="171" y="38.7">Ubicacion:</text>
<text x="58.6" y="46.9">Maria Gardenia Mayorquin Mendoza</text>
<text x="58.6" y="50.3">cédula: 201-071191-0001P</text>
</g>
<g font-size="3">
<text x="213.1" y="33.3">Fecha: 07 de Agosto del 2024</text>
<text x="60.3" y="181.9">Ejecuta: Ing.Bosco Javier Morgan</text>
<text x="64.6" y="185.9">Lic. Catastral: BMM100426</text>
<text x="129.9" y="188.9">FIRMA:</text>
</g>
<g font-size="2.8">
<text x="43.2" y="36.9">Enajenante:</text>
<text x="170.6" y="41.7">686.38m al oeste y 45.26m al sur. Comarca La Laguna lote # 30</text>
<text x="187.3" y="38.6">Del km 44 carretera Granada- Masaya, 59m al noreste</text>
<text x="43" y="46.4">Adquiriente:</text>
<text x="171.1" y="44.9">Lotificacion Las Flores Azules. Municipio de Granada. Dpto Granada.</text>
<text x="171.6" y="52.6">Numero Catastral: 3051-4-05-000-04515</text>
</g>
<text font-size="2.2" fill="#f00" x="67.5" y="189.1">SERVICIOS TOPOGRAFICOS</text>
</svg>
